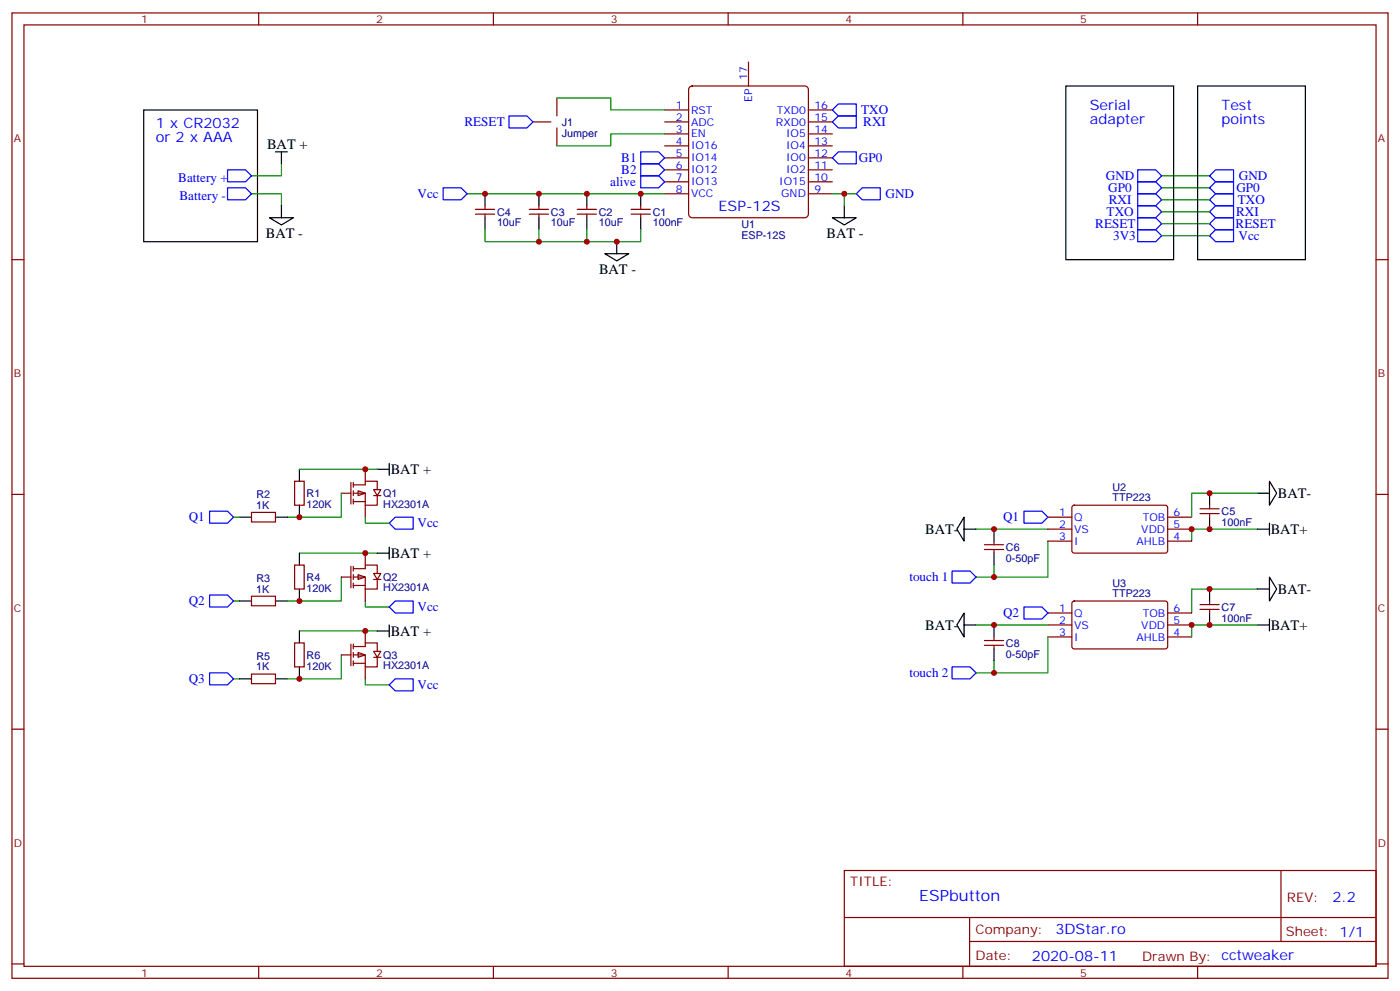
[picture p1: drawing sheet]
<svg xmlns="http://www.w3.org/2000/svg" width="412mm" height="292mm" viewBox="0 0 412 292" stroke-linecap="round" stroke-linejoin="round" font-family="sans-serif">
<g fill="none" stroke="#870000" stroke-width=".35">
<path d="M3.5 3.8h405.4v284.3h-405.4zM7.1 7.3h398.2v277.3h-398.2zM76.2 3.8v3.5M145.3 3.8v3.5M214.5 3.8v3.5M220.5 18.3v7M283.6 3.8v3.5M352.8 3.8v3.5M157 35.9h5.3M164 28.9v5.2M164 37.7v5.3M195.8 32.4h7"/>
<path d="M195.8 35.9h7M195.8 39.4h7M203.1 25.8l.8-.5h33.2l.8 .5 .2 .6v36.7l-.5 .8-.5 .2h-33.2l-.8-.4-.3-.6v-36.7zM238.1 32.4h7.1M238.1 35.9h7.1M238.1 39.4h7.1M195.8 43h7M195.8 46.5h7M195.8 50h7M195.8 53.6h7M195.8 57.1h7M238.1 43h7.1"/>
<path d="M238.1 46.5h7.1M238.1 50h7.1M238.1 53.6h7.1M238.1 57.1h7.1M3.5 76.5h3.6M140.1 63.1h5.6M140.1 61.7h5.6M142.9 60.6v1.1M142.9 63.1v1M155.9 63.1h5.7M155.9 61.7h5.7M158.7 60.6v1.1"/>
<path d="M158.7 63.1v1M170 63.1h5.7M170 61.7h5.7M172.9 60.6v1.1M172.9 63.1v1M185.9 63.1h5.7M185.9 61.7h5.7M188.7 60.6v1.1M188.7 63.1v1M405.3 76.5h3.6M3.5 145.6h3.6M292.8 159.4v1"/>
<path d="M308.7 155.9h7M308.7 159.4h7M308.7 152.3h7M316 149l.4-.2 27.1 .1 .5 .6-.1 13-.6 .4-27.1-.1-.5-.6v-12.7zM344 155.9h7M344 159.4h7M344 152.3h7M353.5 149.9h5.6M353.5 151.3h5.6M356.3 148.8v1.1M356.3 151.3v1M405.3 145.6h3.6"/>
<path d="M290 160.4h5.6M290 161.9h5.6M292.8 161.9v1M316 177.2l.4-.2 27.1 .1 .5 .6-.1 13-.6 .4h-27.1l-.5-.7v-12.7zM353.5 178.1h5.6M353.5 179.5h5.6M356.3 177v1.1M356.3 179.5v1.1M290 188.7h5.6M290 190.1h5.6M292.8 187.6v1.1M292.8 190.1v1"/>
<path d="M308.7 184.1h7M308.7 187.6h7M308.7 180.6h7M344 184.1h7M344 187.6h7M344 180.6h7M3.5 214.8h3.6M405.3 214.8h3.6M248.7 256.4h156.6v28.2h-156.6zM377.3 256.4v20.9M248.7 270.2h156.5M285.6 277.3h119.6"/>
<path d="M285.6 270.2v14.2M3.5 283.9h3.6M76.2 284.6v3.5M145.3 284.6v3.5M214.5 284.6v3.5M283.6 284.6v3.5M352.8 284.6v3.5M405.3 283.9h3.6"/>
</g>
<g fill="none" stroke="#000" stroke-width=".35">
<path d="M42.3 32.4h33.5v38.8h-33.5zM314 25.3h31.7v51.2h-31.7zM352.8 25.3h31.7v51.2h-31.7zM81.1 44.7h3.6M82.9 44.7v3.6M142.9 57.1v3.5M158.7 57.1v3.5M172.9 57.1v3.5M188.7 57.1v3.5M79.4 64.1h7l-3.5 2.2zM82.9 60.6v3.5M142.9 64.1v3.6"/>
<path d="M158.7 64.1v3.6M172.9 64.1v3.6M178.2 74.7h7l-3.5 2.1zM181.7 71.2v3.5M188.7 64.1v3.6M245.2 64.1h7l-3.5 2.2zM248.7 60.6v3.5M284 152.3v7.1l-2.1-3.5zM284 155.9h3.5M292.8 155.9v3.5M356.3 145.3v3.5M356.3 152.3v3.6"/>
<path d="M370.4 155.9h3.5M370.4 145.3h3.5M373.9 141.7l2.2 3.6-2.2 3.5zM373.9 154.1v3.5M292.8 162.9v3.5M356.3 173.5v3.5M370.4 173.5h3.5M373.9 170l2.2 3.5-2.2 3.5zM284 180.6v7l-2.1-3.5zM284 184.1h3.5M292.8 184.1v3.5M292.8 191.1v3.6"/>
<path d="M356.3 180.6v3.5M370.4 184.1h3.5M373.9 182.3v3.5"/>
</g>
<g fill="none" stroke="#008700" stroke-width=".35">
<path d="M164 28.9h15.9v3.5h15.9M195.8 39.4h-15.9v3.6h-15.9M74.1 57.1h8.8v3.5M82.9 48.3v3.5h-8.8M137.6 57.1h58.2M245.2 57.1h3.5v3.5M248.7 57.1h3.5M342.2 51.8h14.1M342.2 55.3h14.1M342.2 58.8h14.1M142.9 67.7v3.5h15.8M158.7 67.7v3.5h14.2"/>
<path d="M172.9 67.7v3.5h15.8v-3.5M342.2 65.9h14.1M342.2 69.4h14.1M342.2 62.4h14.1M287.5 155.9h21.2M308.7 159.4v10.6h-21.2M370.4 155.9h-19.4v3.5M370.4 145.3h-19.4v7M292.8 166.4v3.6M370.4 173.5h-19.4v7.1M287.5 184.1h21.2M292.8 194.7v3.5"/>
<path d="M308.7 187.6v10.6h-21.2M370.4 184.1h-19.4v3.5"/>
</g>
<g fill="none" stroke="#00f" stroke-width=".35">
<path d="M149.9 34.1h5.3l1.8 1.8-1.8 1.8h-5.3zM245.2 35.9l1.7-1.8h5.3v3.6h-5.3zM245.2 32.4l1.7-1.8h5.3v3.5h-5.3zM67 55.3h5.3l1.8 1.8-1.8 1.7h-5.3zM67 50h5.3l1.8 1.8-1.8 1.8h-5.3zM130.5 55.3h5.3l1.8 1.8-1.8 1.7h-5.3zM188.7 48.3h5.3l1.8 1.7-1.8 1.8h-5.3zM188.7 44.7h5.3l1.8 1.8-1.8 1.8h-5.3zM188.7 51.8h5.3l1.8 1.8-1.8 1.7h-5.3zM245.2 46.5l1.7-1.8h5.3v3.6h-5.3zM252.2 57.1l1.8-1.8h5.3v3.5h-5.3zM335.1 57.1h5.3l1.8 1.7-1.8 1.8h-5.3z"/>
<path d="M335.1 53.6h5.3l1.8 1.7-1.8 1.8h-5.3zM335.1 50h5.3l1.8 1.8-1.8 1.8h-5.3zM356.3 55.3l1.8-1.7h5.3v3.5h-5.3zM358.1 57.1h5.3v3.5h-5.3l-1.8-1.8zM358.1 50h5.3v3.6h-5.3l-1.8-1.8zM335.1 67.7h5.3l1.8 1.7-1.8 1.8h-5.3zM335.1 64.1h5.3l1.8 1.8-1.8 1.8h-5.3zM335.1 60.6h5.3l1.8 1.8-1.8 1.7h-5.3zM356.3 62.4l1.8-1.8h5.3v3.5h-5.3zM358.1 64.1h5.3v3.6h-5.3l-1.8-1.8zM358.1 67.7h5.3v3.5h-5.3l-1.8-1.8zM301.6 150.6h5.3l1.8 1.7-1.8 1.8h-5.3z"/>
<path d="M280.5 168.2h5.3l1.7 1.8-1.7 1.7h-5.3zM301.6 178.8h5.3l1.8 1.8-1.8 1.7h-5.3zM280.5 196.4h5.3l1.7 1.8-1.7 1.8h-5.3z"/>
</g>
<path d="M105.5 144.6l2.1 .7-2.1 .7z" fill="#fff" stroke="#870000" stroke-width=".35"/>
<g fill="none" stroke="#870000" stroke-width=".35">
<path d="M107.6 138.2v3.5M74.1 150.9h7v2.8h-7zM86.8 141.7h2.8v7.1h-2.8zM100.5 145.3h2.9M103.4 142.1v6.3M104.1 142.8h3.5v-1.1h3.5v2.5M104.1 145.3h3.5v3.5M104.1 147.7h3.5M104.1 142.1v1.4M104.1 144.6v1.4M104.1 147v1.4M107.6 148.8v3.5"/>
<path d="M110.1 144.2h2.1l-1.1 1.8zM110.1 146h2.1M111.1 146v2.8h-3.5M74.1 175.6h7v2.8h-7zM86.8 166.4h2.8v7.1h-2.8z"/>
</g>
<path d="M88.2 138.2v3.5M111.1 138.2h3.6M114.7 136.5v3.5M70.6 152.3h3.5M81.1 152.3h3.6M88.2 148.8v3.5M70.6 177h3.5M81.1 177h3.6M88.2 162.9v3.5M88.2 173.5v3.5M111.1 162.9h3.6M114.7 161.1v3.6" fill="none" stroke="#000" stroke-width=".35"/>
<path d="M88.2 138.2h22.9M68.8 152.3h1.8M100.5 145.3v7h-15.8M107.6 152.3v1.8h7.1M68.8 177h1.8M88.2 162.9h22.9M100.5 170v7h-15.8M107.6 177v1.8h7.1" fill="none" stroke="#008700" stroke-width=".35"/>
<path d="M61.7 150.6h5.3l1.8 1.7-1.8 1.8h-5.3zM114.7 154.1l1.7-1.8h5.3v3.6h-5.3zM61.7 175.3h5.3l1.8 1.7-1.8 1.8h-5.3zM116.4 177h5.3v3.6h-5.3l-1.7-1.8z" fill="none" stroke="#00f" stroke-width=".35"/>
<path d="M105.5 169.3l2.1 .7-2.1 .7z" fill="#fff" stroke="#870000" stroke-width=".35"/>
<g fill="none" stroke="#870000" stroke-width=".35">
<path d="M100.5 170h2.9M103.4 166.8v6.3M104.1 167.5h3.5v-1.1h3.5v2.5M104.1 170h3.5v3.5M104.1 172.4h3.5M104.1 166.8v1.4M104.1 169.3v1.4M104.1 171.7v1.4M107.6 162.9v3.5M107.6 173.5v3.5M110.1 168.9h2.1l-1.1 1.8zM110.1 170.7h2.1"/>
<path d="M111.1 170.7v2.8h-3.5M74.1 198.5h7v2.9h-7zM86.8 189.4h2.8v7h-2.8z"/>
</g>
<path d="M68.8 200h1.8M88.2 185.8h22.9M100.5 192.9v7.1h-15.8M107.6 200v1.7h7.1" fill="none" stroke="#008700" stroke-width=".35"/>
<path d="M61.7 198.2h5.3l1.8 1.8-1.8 1.7h-5.3zM114.7 201.7l1.7-1.7h5.3v3.5h-5.3z" fill="none" stroke="#00f" stroke-width=".35"/>
<path d="M70.6 200h3.5M81.1 200h3.6M88.2 185.8v3.6M88.2 196.4v3.6M111.1 185.8h3.6M114.7 184.1v3.5" fill="none" stroke="#000" stroke-width=".35"/>
<path d="M105.5 192.2l2.1 .7-2.1 .7z" fill="#fff" stroke="#870000" stroke-width=".35"/>
<g fill="none" stroke="#870000" stroke-width=".35">
<path d="M100.5 192.9h2.9M103.4 189.7v6.4M104.1 190.4h3.5v-1h3.5v2.4M104.1 192.9h3.5v3.5M104.1 195.4h3.5M104.1 189.7v1.4M104.1 192.2v1.4M104.1 194.7v1.4M107.6 185.8v3.6M107.6 196.4v3.6M110.1 191.8h2.1l-1.1 1.8zM110.1 193.6h2.1"/>
<path d="M111.1 193.6v2.8h-3.5"/>
</g>
<g fill="#c00">
<circle cx="107.6" cy="185.8" r=".88"/>
<circle cx="88.2" cy="200" r=".88"/>
<circle cx="107.6" cy="138.2" r=".88"/>
<circle cx="292.8" cy="170" r=".88"/>
<circle cx="292.8" cy="155.9" r=".88"/>
<circle cx="172.9" cy="71.2" r=".88"/>
<circle cx="158.8" cy="57.1" r=".88"/>
<circle cx="181.7" cy="71.2" r=".88"/>
<circle cx="172.9" cy="57.1" r=".88"/>
<circle cx="188.7" cy="57.1" r=".88"/>
<circle cx="142.9" cy="57.1" r=".88"/>
<circle cx="158.8" cy="71.2" r=".88"/>
<circle cx="248.7" cy="57.1" r=".88"/>
<circle cx="351" cy="155.9" r=".88"/>
<circle cx="356.3" cy="155.9" r=".88"/>
<circle cx="356.3" cy="145.3" r=".88"/>
<circle cx="356.3" cy="173.5" r=".88"/>
<circle cx="356.3" cy="184.1" r=".88"/>
<circle cx="351" cy="184.1" r=".88"/>
<circle cx="292.8" cy="184.1" r=".88"/>
<circle cx="292.8" cy="198.2" r=".88"/>
<circle cx="88.2" cy="152.3" r=".88"/>
<circle cx="88.2" cy="177" r=".88"/>
<circle cx="107.6" cy="162.9" r=".88"/>
</g>
<text font-size="4.6" fill="#00f" x="270.8" y="265.4">ESPbutton</text>
<g font-size="4.2" fill="#00f">
<text x="321" y="32.4">Serial</text>
<text x="359.8" y="32.4">Test</text>
<text x="45.9" y="37.7">1 x CR2032</text>
<text x="45.9" y="41.9">or 2 x AAA</text>
<text x="321" y="36.6">adapter</text>
<text x="359.8" y="36.6">points</text>
<text x="392.5" y="265.7">2.2</text>
<text x="310.9" y="275.2">3DStar.ro</text>
<text x="304" y="283">2020-08-11</text>
</g>
<g font-size="4.2">
<text x="78.7" y="44">BAT +</text>
<text x="78.3" y="70.2">BAT -</text>
<text x="243.5" y="70.1">BAT -</text>
<text x="176.5" y="80.7">BAT -</text>
<text x="115.1" y="139.6">BAT +</text>
<text x="376.4" y="146.7">BAT-</text>
<text x="272.5" y="157.3">BAT-</text>
<text x="374.3" y="157.3">BAT+</text>
<text x="115.1" y="164.3">BAT +</text>
<text x="376.4" y="174.9">BAT-</text>
<text x="272.5" y="185.5">BAT-</text>
<text x="374.3" y="185.5">BAT+</text>
<text x="115.1" y="187.2">BAT +</text>
</g>
<text font-size="4.2" fill="#00c" x="211.7" y="62.1">ESP-12S</text>
<g font-size="3.9" fill="#00f">
<text x="253.7" y="33.6">TXO</text>
<text x="136.8" y="37.2">RESET</text>
<text x="254.3" y="37.2">RXI</text>
<text x="183" y="47.8">B1</text>
<text x="253" y="47.8">GP0</text>
<text x="52.5" y="53.6">Battery +</text>
<text x="183" y="51.3">B2</text>
<text x="325.8" y="53">GND</text>
<text x="364.9" y="53.1">GND</text>
<text x="52.9" y="58.8">Battery -</text>
<text x="123" y="58.3">Vcc</text>
<text x="179.8" y="54.9">alive</text>
<text x="260.9" y="58.3">GND</text>
<text x="326.5" y="56.5">GP0</text>
<text x="364.2" y="56.5">GP0</text>
<text x="326" y="63.6">TXO</text>
<text x="326.6" y="60.1">RXI</text>
<text x="364.1" y="63.6">RXI</text>
<text x="364.6" y="60.1">TXO</text>
<text x="322.6" y="67.1">RESET</text>
<text x="327.9" y="70.7">3V3</text>
<text x="364" y="67.1">RESET</text>
<text x="364.9" y="70.6">Vcc</text>
<text x="55.6" y="153.6">Q1</text>
<text x="123" y="155.3">Vcc</text>
<text x="295.5" y="153.6">Q1</text>
<text x="267.9" y="171.2">touch 1</text>
<text x="55.6" y="178.3">Q2</text>
<text x="123" y="180">Vcc</text>
<text x="295.5" y="181.8">Q2</text>
<text x="55.6" y="201.2">Q3</text>
<text x="123" y="203">Vcc</text>
<text x="267.9" y="199.4">touch 2</text>
</g>
<g font-size="3.9" fill="#800">
<text x="250.5" y="261">TITLE:</text>
<text x="379.1" y="265.7">REV:</text>
<text x="287.4" y="275.2">Company:</text>
<text x="378.7" y="275.8">Sheet: 1/1</text>
<text x="287.4" y="282.9">Date:</text>
<text x="336.4" y="282.9">Drawn By: cctweaker</text>
</g>
<g font-size="3.2" fill="#800">
<text x="41.6" y="6.8">1</text>
<text x="110.8" y="6.8">2</text>
<text x="179.9" y="6.8">3</text>
<text x="249.1" y="6.8">4</text>
<text x="318.2" y="6.8">5</text>
<text x="4.1" y="41.9">A</text>
<text x="405.9" y="41.9">A</text>
<text x="4.1" y="111.1">B</text>
<text x="405.9" y="111.1">B</text>
<text x="4.1" y="180.2">C</text>
<text x="405.9" y="180.2">C</text>
<text x="4.1" y="249.3">D</text>
<text x="405.9" y="249.3">D</text>
<text x="41.6" y="287.6">1</text>
<text x="110.8" y="287.6">2</text>
<text x="179.9" y="287.6">3</text>
<text x="249.1" y="287.6">4</text>
<text x="318.2" y="287.6">5</text>
</g>
<g font-size="3.2" fill="#00f">
<text x="220.1" y="23.6" transform="rotate(-90 220.1 23.6)">17</text>
<text x="221.5" y="30" transform="rotate(-90 221.5 30)">EP</text>
<text x="199.1" y="32">1</text>
<text x="199.1" y="35.6">2</text>
<text x="203.6" y="33.4">RST</text>
<text x="228.8" y="33.4">TXD0</text>
<text x="239.9" y="35.6">15</text>
<text x="239.9" y="32">16</text>
<text x="199.1" y="39.1">3</text>
<text x="203.6" y="37">ADC</text>
<text x="203.6" y="40.5">EN</text>
<text x="228.6" y="37">RXD0</text>
<text x="231.6" y="40.5">IO5</text>
<text x="239.9" y="39.1">14</text>
<text x="199.1" y="42.6">4</text>
<text x="199.1" y="46.1">5</text>
<text x="203.6" y="44">IO16</text>
<text x="203.6" y="47.6">IO14</text>
<text x="231.6" y="47.6">IO0</text>
<text x="231.6" y="44">IO4</text>
<text x="239.9" y="46.1">12</text>
<text x="239.9" y="42.6">13</text>
<text x="199.1" y="49.7">6</text>
<text x="199.1" y="53.2">7</text>
<text x="203.6" y="51.1">IO12</text>
<text x="231.6" y="51.1">IO2</text>
<text x="239.9" y="53.2">10</text>
<text x="239.9" y="49.7">11</text>
<text x="199.1" y="56.7">8</text>
<text x="203.6" y="54.6">IO13</text>
<text x="203.6" y="58.1">VCC</text>
<text x="229.6" y="54.6">IO15</text>
<text x="230.1" y="58.1">GND</text>
<text x="239.9" y="56.7">9</text>
<text x="312" y="155.5">2</text>
<text x="312" y="152">1</text>
<text x="316.4" y="153.4">Q</text>
<text x="336.6" y="153.4">TOB</text>
<text x="345.7" y="155.5">5</text>
<text x="345.7" y="152">6</text>
<text x="312" y="159">3</text>
<text x="316.4" y="156.9">VS</text>
<text x="316.4" y="160.4">I</text>
<text x="334.8" y="160.4">AHLB</text>
<text x="336.2" y="156.9">VDD</text>
<text x="345.7" y="159">4</text>
<text x="312" y="183.7">2</text>
<text x="312" y="180.2">1</text>
<text x="316.4" y="185.1">VS</text>
<text x="316.4" y="181.6">Q</text>
<text x="336.2" y="185.1">VDD</text>
<text x="336.6" y="181.6">TOB</text>
<text x="345.7" y="183.7">5</text>
<text x="345.7" y="180.2">6</text>
<text x="312" y="187.3">3</text>
<text x="316.4" y="188.7">I</text>
<text x="334.8" y="188.7">AHLB</text>
<text x="345.7" y="187.3">4</text>
</g>
<g font-size="3.2" fill="#000080">
<text x="165.5" y="40.2">Jumper</text>
<text x="165.5" y="37.1">J1</text>
<text x="146.4" y="63.5">C4</text>
<text x="162.3" y="63.5">C3</text>
<text x="176.4" y="63.5">C2</text>
<text x="192.3" y="63.5">C1</text>
<text x="146.4" y="66.7">10uF</text>
<text x="162.3" y="66.7">10uF</text>
<text x="176.4" y="66.7">10uF</text>
<text x="192.3" y="66.7">100nF</text>
<text x="218.4" y="70.3">ESP-12S</text>
<text x="218.4" y="67.1">U1</text>
<text x="75.5" y="149.9">1K</text>
<text x="75.5" y="146.6">R2</text>
<text x="90.3" y="149.6">120K</text>
<text x="90.3" y="146.4">R1</text>
<text x="112.9" y="149.5">HX2301A</text>
<text x="112.9" y="146.3">Q1</text>
<text x="327.7" y="147.6">TTP223</text>
<text x="327.7" y="144.7">U2</text>
<text x="359.8" y="154.9">100nF</text>
<text x="359.8" y="151.7">C5</text>
<text x="296.3" y="165.5">0-50pF</text>
<text x="296.3" y="162.3">C6</text>
<text x="75.5" y="171.3">R3</text>
<text x="90.3" y="171.1">R4</text>
<text x="112.9" y="171">Q2</text>
<text x="327.7" y="172.9">U3</text>
<text x="75.5" y="174.6">1K</text>
<text x="90.3" y="174.3">120K</text>
<text x="112.9" y="174.2">HX2301A</text>
<text x="327.7" y="175.8">TTP223</text>
<text x="359.8" y="179.9">C7</text>
<text x="359.8" y="183.1">100nF</text>
<text x="296.3" y="190.5">C8</text>
<text x="75.5" y="197.5">1K</text>
<text x="75.5" y="194.3">R5</text>
<text x="90.3" y="197.2">120K</text>
<text x="90.3" y="194">R6</text>
<text x="112.9" y="197.1">HX2301A</text>
<text x="112.9" y="194">Q3</text>
<text x="296.3" y="193.7">0-50pF</text>
</g>
</svg>
